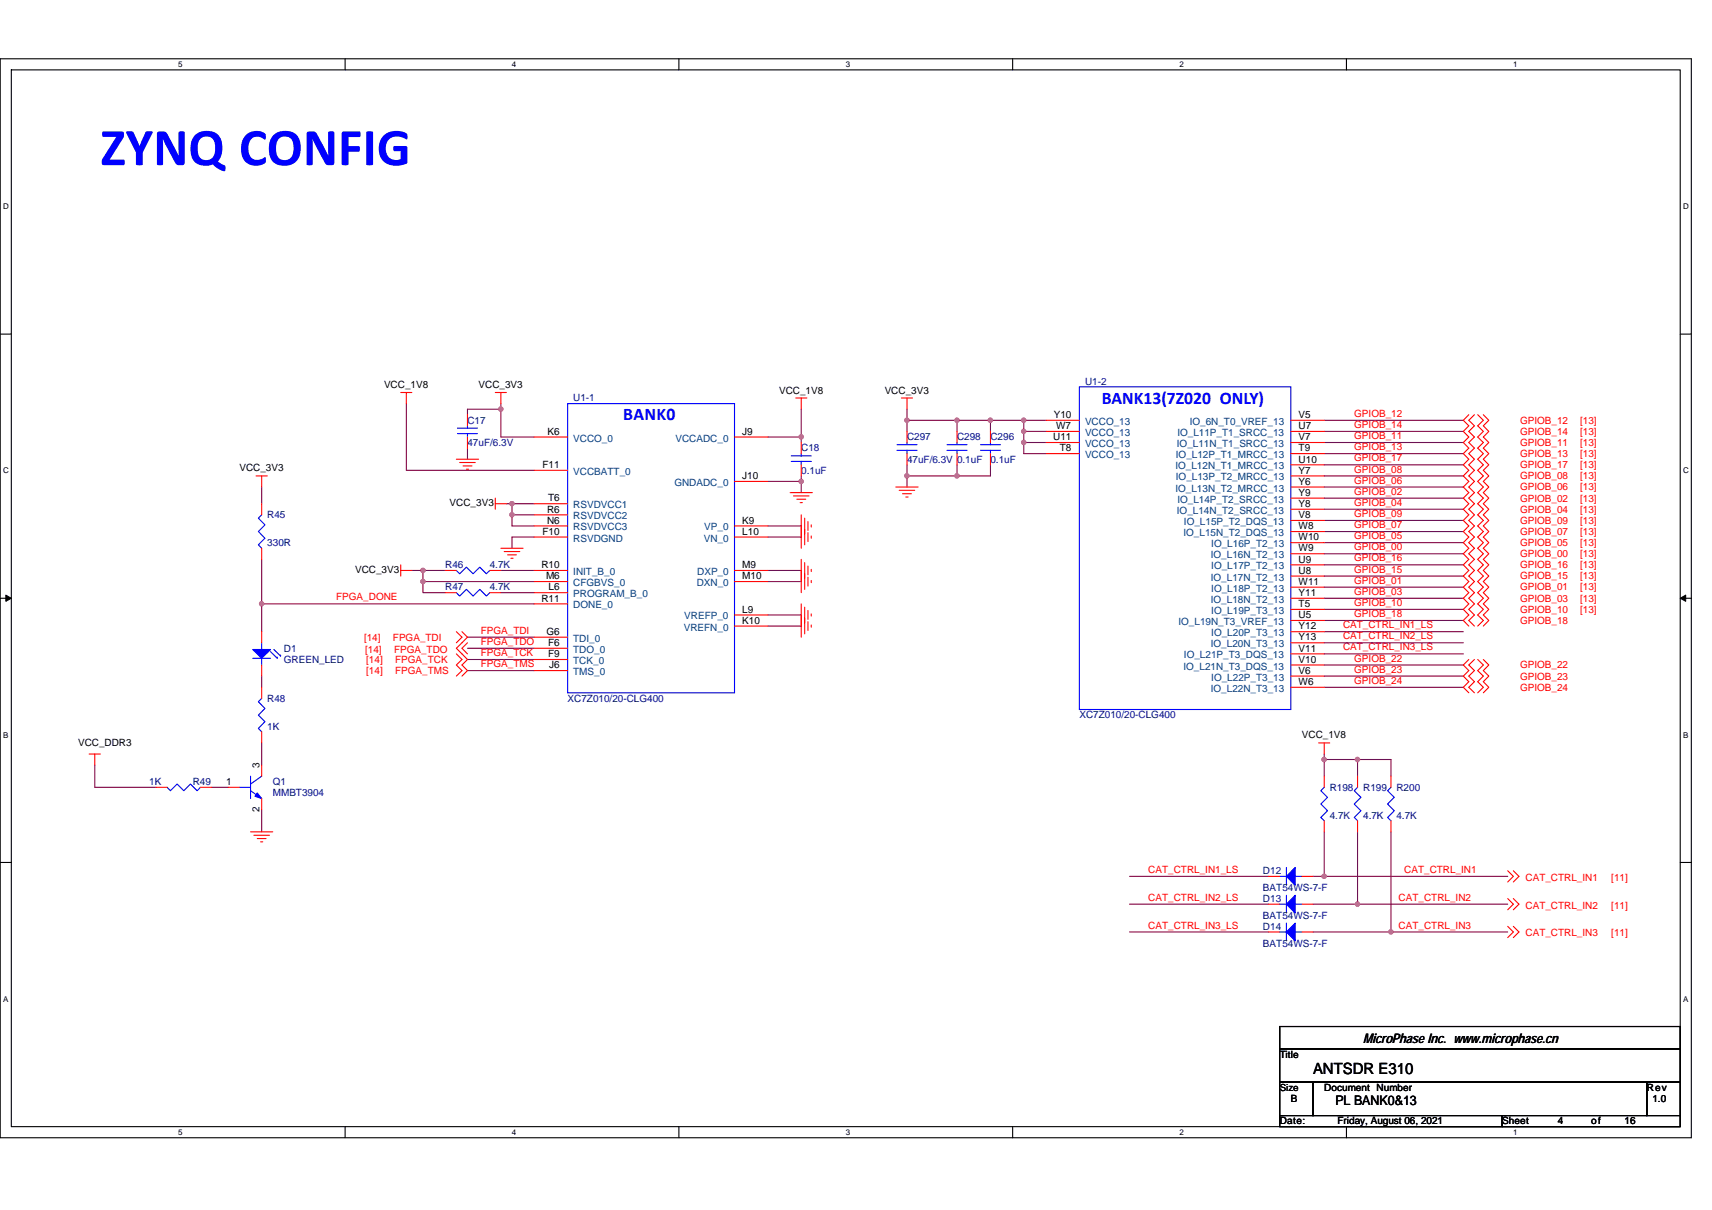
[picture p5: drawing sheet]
<svg xmlns="http://www.w3.org/2000/svg" width="297mm" height="210mm" viewBox="0 0 297 210" stroke-linecap="round" stroke-linejoin="round" font-family="sans-serif">
<path d="M0 10.2h293.5v187.2h-293.5zM2 12.1h289.5v183.4h-289.5z" fill="none" stroke="#000" stroke-width=".19"/>
<g fill="#fff">
<path d="M30.9 10.4h.8v1.6h-.8z"/>
<path d="M30.9 195.7h.8v1.6h-.8z"/>
</g>
<path d="M59.9 10.2v1.9M59.9 195.5v1.9" fill="none" stroke="#000" stroke-width=".19"/>
<g fill="#fff">
<path d="M88.8 10.4h.8v1.6h-.8z"/>
<path d="M88.8 195.7h.8v1.6h-.8z"/>
</g>
<path d="M117.8 10.2v1.9M117.8 195.5v1.9" fill="none" stroke="#000" stroke-width=".19"/>
<g fill="#fff">
<path d="M146.7 10.4h.8v1.6h-.8z"/>
<path d="M146.7 195.7h.8v1.6h-.8z"/>
</g>
<path d="M175.7 10.2v1.9M175.7 195.5v1.9" fill="none" stroke="#000" stroke-width=".19"/>
<g fill="#fff">
<path d="M204.7 10.4h.7v1.6h-.7z"/>
<path d="M204.7 195.7h.7v1.6h-.7z"/>
</g>
<path d="M233.6 10.2v1.9M233.6 195.5v1.9" fill="none" stroke="#000" stroke-width=".19"/>
<g fill="#fff">
<path d="M262.6 10.4h.7v1.6h-.7z"/>
<path d="M262.6 195.7h.7v1.6h-.7z"/>
<path d="M.5 35.1h1v1.5h-1z"/>
<path d="M292 35.1h1v1.5h-1z"/>
<path d="M.5 80.9h1v1.5h-1z"/>
<path d="M292 80.9h1v1.5h-1z"/>
</g>
<path d="M0 58h2M291.5 58h2" fill="none" stroke="#000" stroke-width=".19"/>
<g fill="#fff">
<path d="M.5 126.7h.9v1.6h-.9z"/>
<path d="M292 126.7h.9v1.6h-.9z"/>
</g>
<path d="M0 103.8h2M291.5 103.8h2" fill="none" stroke="#000" stroke-width=".19"/>
<path d="M1 103.3l1 .5-1 .6zM291.5 103.8l1-.5v1.1z" fill="#000" stroke="#000" stroke-width=".17"/>
<g fill="#fff">
<path d="M.5 172.6h.9v1.5h-.9z"/>
<path d="M292 172.6h.9v1.5h-.9z"/>
</g>
<path d="M0 149.7h2M291.5 149.7h2M222 178.1h69.5v3.9h-69.5zM222 182h69.5v5.8h-69.5zM222 187.8h5.8v5.8h-5.8zM222 193.6h38.6v1.9h-38.6zM227.8 187.8h57.9v5.8h-57.9zM260.6 193.6h30.9v1.9h-30.9zM285.7 187.8h5.8v5.8h-5.8z" fill="none" stroke="#000" stroke-width=".19"/>
<g fill="none" stroke="#800040" stroke-width=".19">
<path d="M70.5 70v11.6h22.2M81.1 77.8v1.9M86.9 70v1M86.9 71v4.8h5.8M86.9 71h-5.8v1M133.2 75.8h5.8M139 71v4.8M139 75.8v1M157.4 71v1.9M157.4 72.9v2M157.4 72.9h8.6M166 72.9v2"/>
<path d="M166 72.9h5.8M171.8 72.9h5.8M171.8 72.9v2M177.6 76.8v1.9h3.9M177.6 76.8h3.9M177.6 74.9h3.9M177.6 74.9v1.9M177.6 72.9v2M177.6 72.9h3.9M229.8 72.9h24.1M229.8 74.9h24.1M229.8 76.8h24.1"/>
<path d="M229.8 78.7h24.1M45.4 97.1v7.7M45.4 84.5v2.9M71.5 99h1.9M73.4 99v1.9M73.4 99h3.9M86.9 99h5.8M87.9 87.4h.9M88.8 87.4h3.9M88.8 89.3h3.9M88.8 87.4v1.9M88.8 89.3v2h3.9"/>
<path d="M92.7 93.2h-3.9v1.9M133.2 99h5.8M133.2 83.5h5.8M133.2 93.2h5.8M133.2 91.3h5.8M139 82.6v.9M139 83.5v2M157.4 80.7v1.9M157.4 82.6v1.9M157.4 82.6h8.6M166 80.7v1.9M171.8 80.7v1.9h-5.8"/>
<path d="M229.8 100h24.1M229.8 98h24.1M229.8 80.7h24.1M229.8 82.6h24.1M229.8 90.3h24.1M229.8 88.4h24.1M229.8 92.2h24.1M229.8 86.4h24.1M229.8 96.1h24.1M229.8 94.2h24.1M229.8 84.5h24.1M45.4 117.3v2"/>
<path d="M45.4 104.8v4.8M45.4 104.8h47.3M73.4 100.9v1.9h3.9M73.4 100.9h19.3M81.1 110.6h11.6M81.1 112.5h11.6M81.1 114.4h11.6M81.1 116.4h11.6M86.9 102.8h5.8M133.2 108.6h5.8M133.2 106.7h5.8M133.2 100.9h5.8"/>
<path d="M229.8 107.7h24.1M229.8 115.4h24.1M229.8 119.3h24.1M229.8 117.3h24.1M229.8 101.9h24.1M229.8 113.5h24.1M229.8 109.6h24.1M229.8 111.5h24.1M229.8 103.8h24.1M229.8 105.7h24.1M16.4 132.8v3.8h10.7M36.7 136.6h2.9"/>
<path d="M45.4 128.9v3.9M229.8 130.9v.9M229.8 131.8h5.7v2.9M229.8 131.8v2.9M235.5 131.8h5.8v2.9M45.4 140.5v3.9M196 152.1h24.1M196 156.9h24.1M227.8 152.1h2M227.8 156.9h7.7M229.8 152.1h31.8M229.8 144.4v7.7"/>
<path d="M235.5 144.4v12.5M235.5 156.9h26.1M241.3 144.4v17.3M196 161.7h24.1M227.8 161.7h13.5M241.3 161.7h20.3"/>
</g>
<g fill="#f0f" stroke="#f0f" stroke-width=".19">
<circle cx="88.8" cy="87.4" r=".38"/>
<circle cx="88.8" cy="89.3" r=".38"/>
<circle cx="73.4" cy="99" r=".38"/>
<circle cx="73.4" cy="100.9" r=".38"/>
<circle cx="86.9" cy="71" r=".38"/>
<circle cx="139" cy="83.5" r=".38"/>
<circle cx="139" cy="75.8" r=".38"/>
<circle cx="157.4" cy="72.9" r=".38"/>
<circle cx="177.6" cy="74.9" r=".38"/>
<circle cx="177.6" cy="76.8" r=".38"/>
<circle cx="166" cy="72.9" r=".38"/>
<circle cx="177.6" cy="72.9" r=".38"/>
<circle cx="171.8" cy="72.9" r=".38"/>
<circle cx="157.4" cy="82.6" r=".38"/>
<circle cx="166" cy="82.6" r=".38"/>
<circle cx="45.4" cy="104.8" r=".38"/>
<circle cx="229.7" cy="131.8" r=".38"/>
<circle cx="229.7" cy="152.1" r=".38"/>
<circle cx="235.5" cy="131.8" r=".38"/>
<circle cx="235.5" cy="156.9" r=".38"/>
<circle cx="241.3" cy="161.7" r=".38"/>
</g>
<g fill="none" stroke="#f00" stroke-width=".19">
<path d="M69.5 68.1h2M70.5 68.1v1.9M79.2 79.7h3.8M81.1 72v1.9M81.1 75.8v2M85.9 68.1h2M86.9 68.1v1.9M92.7 75.8h5.8M127.4 75.8h5.8M138.1 69.1h1.9M139 69.1v1.9M139 76.8v1.9"/>
<path d="M156.4 69.1h1.9M157.4 69.1v1.9M157.4 74.9v1.9M157.4 78.7v2M166 74.9v1.9M166 78.7v2M171.8 74.9v1.9M171.8 78.7v2M181.5 72.9h5.8M181.5 74.9h5.8M181.5 76.8h5.8M181.5 78.7h5.8"/>
<path d="M224 72.9h5.8M224 74.9h5.8M224 76.8h5.8M224 78.7h5.8M254.8 72l-.9 .9 .9 1-.9 1 .9 .9-.9 1 .9 1-.9 .9 .9 1-.9 1 .9 .9-.9 1 .9 .9-.9 1 .9 1-.9 .9 .9 1-.9 1 .9 .9-.9 1 .9 1-.9 .9 .9 1-.9 1 .9 .9-.9 1 .9 1-.9 .9 .9 1-.9 1 .9 .9-.9 1 .9 .9-.9 1 .9 1-.9 .9 .9 1-.9 1 .9 .9M255.8 72l-1 .9 1 1-1 1 1 .9-1 1 1 1-1 .9 1 1-1 1 1 .9-1 1 1 .9-1 1 1 1-1 .9 1 1-1 1 1 .9-1 1 1 1-1 .9 1 1-1 1 1 .9-1 1 1 1-1 .9 1 1-1 1 1 .9-1 1 1 .9-1 1 1 1-1 .9 1 1-1 1 1 .9M256.4 72l1 .9-1 1 1 1-1 .9 1 1-1 1 1 .9-1 1 1 1-1 .9 1 1-1 .9 1 1-1 1 1 .9-1 1 1 1-1 .9 1 1-1 1 1 .9-1 1 1 1-1 .9 1 1-1 1 1 .9-1 1 1 1-1 .9 1 1-1 .9 1 1-1 1 1 .9-1 1 1 1-1 .9M257.4 72l.9 .9-.9 1 .9 1-.9 .9 .9 1-.9 1 .9 .9-.9 1 .9 1-.9 .9 .9 1-.9 .9 .9 1-.9 1 .9 .9-.9 1 .9 1-.9 .9 .9 1-.9 1 .9 .9-.9 1 .9 1-.9 .9 .9 1-.9 1 .9 .9-.9 1 .9 1-.9 .9 .9 1-.9 .9 .9 1-.9 1 .9 .9-.9 1 .9 1-.9 .9M44.4 82.6h2M45.4 95.1v2M45.4 87.4v1.9M45.4 82.6v1.9"/>
<path d="M69.5 99h2M69.5 98v2M77.3 99h1.9M79.8 80.3h2.7M80.3 80.9h1.6M80.9 81.4h.4M85 99h1.9M85.9 87.4h2M85.9 86.4v2M86.9 95.1h3.9M87.5 95.7h2.7M88.1 96.3h1.5"/>
<path d="M88.6 96.9h.4M92.7 81.6h5.8M92.7 93.2h5.8M92.7 91.3h5.8M92.7 89.3h5.8M92.7 99h5.8M92.7 87.4h5.8M127.4 99h5.8M127.4 83.5h5.8M127.4 93.2h5.8M127.4 91.3h5.8M137.1 85.5h3.8"/>
<path d="M137.7 86.1h2.7M138.3 86.6h1.5M138.8 87.2h.4M139 97.1v3.8M139 99v3.8M139 89.3v3.9M139 91.3v3.8M139 80.7v1.9M139.6 97.6v2.8M139.6 99.6v2.7M139.6 89.9v2.7M139.6 91.9v2.7"/>
<path d="M140.2 98.2v1.6M140.2 90.5v1.6M140.2 92.4v1.6M140.8 98.8v.4M140.8 91.1v.4M140.8 93v.4M155.4 84.5h3.9M156 85.1h2.7M156.6 85.7h1.5M157.2 86.3h.4M224 80.7h5.8M224 82.6h5.8"/>
<path d="M224 84.5h5.8M224 86.4h5.8M224 88.4h5.8M224 90.3h5.8M224 92.2h5.8M224 94.2h5.8M224 96.1h5.8M224 98h5.8M224 100h5.8M45.4 115.4v1.9M45.4 109.6v1.9M45.4 119.3v1.9"/>
<path d="M77.3 102.8h1.9M79.2 113.5l1 .9-1 1 1 1-1 .9M79.2 109.6l1 1-1 .9M80.2 109.6l.9 1-1.9 1.9 1.9 1.9-.9 1 .9 1-.9 .9M81.1 111.5l-.9 1 .9 1M85 102.8h1.9M92.7 104.8h5.8M92.7 100.9h5.8M92.7 102.8h5.8M92.7 114.4h5.8M92.7 116.4h5.8M92.7 110.6h5.8"/>
<path d="M92.7 112.5h5.8M127.4 106.7h5.8M127.4 100.9h5.8M127.4 108.6h5.8M139 104.8v3.8M139 106.7v3.9M139.6 105.4v2.7M139.6 107.3v2.7M140.2 100.2v1.5M140.2 105.9v1.6M140.2 107.9v1.5M140.8 100.7v.4"/>
<path d="M140.8 106.5v.4M140.8 108.5v.3M224 101.9h5.8M224 103.8h5.8M224 105.7h5.8M224 107.7h5.8M224 109.6h5.8M224 111.5h5.8M224 113.5h5.8M224 115.4h5.8M224 117.3h5.8M224 119.3h5.8"/>
<path d="M254.8 114.4l-.9 1 .9 1-.9 .9 .9 1-.9 1 .9 .9M255.8 114.4l-1 1 1 1-1 .9 1 1-1 1 1 .9M256.4 114.4l1 1-1 1 1 .9-1 1 1 1-1 .9M257.4 114.4l.9 1-.9 1 .9 .9-.9 1 .9 1-.9 .9M15.5 130.9h1.9M16.4 130.9v1.9M27.1 136.6h1.9M34.8 136.6h1.9M39.6 136.6h1.9M45.4 138.6v1.9M45.4 132.8v1.9M45.4 127v1.9"/>
<path d="M228.8 128.9h1.9M229.8 128.9v2M229.8 134.7v1.9M235.5 134.7v1.9M241.3 134.7v1.9M43.5 144.4h3.8M44 144.9h2.8M44.6 145.5h1.6M45.2 146.1h.4M220.1 152.1h1.9M220.1 156.9h1.9M225.9 152.1h1.9"/>
<path d="M225.9 156.9h1.9M229.8 142.4v2M235.5 142.4v2M241.3 142.4v2M261.6 151.1l1 1-1 1M261.6 155.9l1 1-1 1M262.6 151.1l.9 1-.9 1M262.6 155.9l.9 1-.9 1M220.1 161.7h1.9M225.9 161.7h1.9M261.6 160.8l1 .9-1 1M262.6 160.8l.9 .9-.9 1"/>
</g>
<g fill="#00f" stroke="#00f" stroke-width=".19">
<path d="M224.7 150.5v3.1l-1.5-1.5z" fill-rule="evenodd"/>
<path d="M224.7 160.2v3.1l-1.5-1.6z" fill-rule="evenodd"/>
<path d="M43.9 112.7h3l-1.5 1.5z" fill-rule="evenodd"/>
<path d="M44.6 137.6l.8 1-1.2-.4z" fill-rule="evenodd"/>
<path d="M224.7 155.4v3.1l-1.5-1.6z" fill-rule="evenodd"/>
</g>
<g fill="none" stroke="#00f" stroke-width=".19">
<path d="M79.4 75.2h3.4M79.4 74.3h3.4M81.1 73.9v.4M81.1 75.2v.6M98.5 70h28.9v50.2h-28.9zM137.3 79.1h3.5M139 78.7v.4M155.6 78.1h3.5M155.6 77.2h3.5M157.4 76.8v.4M157.4 78.1v.6M164.3 78.1h3.5"/>
<path d="M164.3 77.2h3.5M166 76.8v.4M166 78.1v.6M170.1 78.1h3.5M170.1 77.2h3.5M171.8 76.8v.4M171.8 78.1v.6M187.3 67.1h36.7v56h-36.7zM45.4 89.3l-.6 .6 1.2 1.2-1.2 1.1 1.2 1.2-1.2 1.2 .6 .5M79.2 99l.6 .6 1.1-1.2 1.2 1.2 1.1-1.2 1.2 1.2 .6-.6M137.3 80.1h3.5M139 80.1v.6"/>
<path d="M43.9 114.2h3M45.4 111.5v1.2M45.4 114.2v1.2M46.9 113.1l1.2 1.1v-.2M47.5 112.7l1.2 1.2v-.2M79.2 102.8l.6 .6 1.1-1.1 1.2 1.1 1.1-1.1 1.2 1.1 .6-.6M29 136.6l.6 .6 1.1-1.1 1.2 1.1 1.1-1.1 1.2 1.1 .6-.6M41.5 136.6h2M43.5 134.7v3.9M43.5 137.2l1.9 1.4M45.4 121.2l-.6 .6 1.2 1.1-1.2 1.2 1.2 1.1-1.2 1.2 .6 .6M45.4 134.7l-1.9 1.4"/>
<path d="M229.8 136.6l-.6 .6 1.1 1.2-1.1 1.1 1.1 1.2-1.1 1.2 .6 .5M235.5 136.6l-.5 .6 1.1 1.2-1.1 1.1 1.1 1.2-1.1 1.2 .5 .5M241.3 136.6l-.6 .6 1.2 1.2-1.2 1.1 1.2 1.2-1.2 1.2 .6 .5M222 152.1h1.2M222 156.9h1.2M223.2 150.5v3.1M223.2 155.4v3.1M224.7 152.1h1.2M224.7 156.9h1.2M222 161.7h1.2M223.2 160.2v3.1M224.7 161.7h1.2"/>
</g>
<text font-size="9.2" fill="#00f" x="17.4" y="28.7">ZYNQ CONFIG</text>
<g font-size="3.1" fill="#00f">
<text x="191.2" y="70.1">BANK13(7Z020 ONLY)</text>
<text x="108.1" y="73">BANK0</text>
</g>
<text font-size="2.7" x="227.8" y="186.3">ANTSDR E310</text>
<g font-size="2.3">
<text x="236.5" y="181.1">MicroPhase Inc. www.microphase.cn</text>
<text x="231.7" y="191.8">PL BANK0&amp;13</text>
</g>
<g font-size="1.7">
<text x="66.6" y="67.3">VCC_1V8</text>
<text x="83" y="67.3">VCC_3V3</text>
<text x="135.2" y="68.3">VCC_1V8</text>
<text x="153.5" y="68.3">VCC_3V3</text>
<text x="95" y="75.4">K6</text>
<text x="128.8" y="75.4">J9</text>
<text x="182.7" y="76.4">U11</text>
<text x="182.8" y="72.5">Y10</text>
<text x="183.2" y="74.5">W7</text>
<text x="225.3" y="76.4">V7</text>
<text x="225.3" y="74.5">U7</text>
<text x="225.3" y="72.5">V5</text>
<text x="41.5" y="81.8">VCC_3V3</text>
<text x="94.1" y="81.2">F11</text>
<text x="128.8" y="83.1">J10</text>
<text x="183.9" y="78.3">T8</text>
<text x="225.3" y="78.3">T9</text>
<text x="225.3" y="82.2">Y7</text>
<text x="225.3" y="80.3">U10</text>
<text x="78" y="87.8">VCC_3V3</text>
<text x="94.9" y="88.9">R6</text>
<text x="95.1" y="87">T6</text>
<text x="225.3" y="88">Y8</text>
<text x="225.3" y="86">Y9</text>
<text x="225.3" y="84.1">Y6</text>
<text x="225.3" y="89.9">V8</text>
<text x="94.1" y="92.8">F10</text>
<text x="94.9" y="90.9">N6</text>
<text x="128.8" y="90.9">K9</text>
<text x="128.8" y="92.8">L10</text>
<text x="225.3" y="91.8">W8</text>
<text x="225.3" y="95.7">W9</text>
<text x="225.3" y="93.8">W10</text>
<text x="61.6" y="99.4">VCC_3V3</text>
<text x="93.9" y="98.6">R10</text>
<text x="94.7" y="100.5">M6</text>
<text x="128.8" y="98.6">M9</text>
<text x="128.8" y="100.5">M10</text>
<text x="225.3" y="99.6">U8</text>
<text x="225.3" y="97.6">U9</text>
<text x="225.3" y="101.5">W11</text>
<text x="93.9" y="104.4">R11</text>
<text x="95.2" y="102.4">L6</text>
<text x="128.8" y="106.3">L9</text>
<text x="225.3" y="107.3">U5</text>
<text x="225.3" y="103.4">Y11</text>
<text x="225.3" y="105.3">T5</text>
<text x="94.8" y="110.2">G6</text>
<text x="95.1" y="112.1">F6</text>
<text x="128.8" y="108.2">K10</text>
<text x="225.3" y="111.1">Y13</text>
<text x="225.3" y="113.1">V11</text>
<text x="225.3" y="109.2">Y12</text>
<text x="95.1" y="114">F9</text>
<text x="95.3" y="116">J6</text>
<text x="225.3" y="115">V10</text>
<text x="225.3" y="118.9">W6</text>
<text x="225.3" y="116.9">V6</text>
<text x="13.5" y="129.5">VCC_DDR3</text>
<text x="225.9" y="128.1">VCC_1V8</text>
<text x="39.2" y="136.2">1</text>
<text x="45" y="133.3" transform="rotate(-90 45 133.3)">3</text>
<text x="45" y="140.9" transform="rotate(-90 45 140.9)">2</text>
<text x="222" y="183.6">Title</text>
<text x="222" y="189.3">Size</text>
<text x="224" y="191.3">B</text>
<text x="229.8" y="189.3">Document Number</text>
<text x="285.7" y="189.3">Rev</text>
<text x="286.7" y="191.3">1.0</text>
<text x="222" y="195.1">Date:</text>
<text x="232.1" y="195.1">Friday, August 06, 2021</text>
<text x="260.6" y="195.1">Sheet</text>
<text x="270.3" y="195.1">4</text>
<text x="276.1" y="195.1">of</text>
<text x="281.9" y="195.1">16</text>
</g>
<g font-size="1.7" fill="#000080">
<text x="99.5" y="69.7">U1-1</text>
<text x="188.3" y="66.8">U1-2</text>
<text x="81.1" y="73.5">C17</text>
<text x="81.1" y="77.4">47uF/6.3V</text>
<text x="157.4" y="76.4">C297</text>
<text x="166" y="76.4">C298</text>
<text x="171.8" y="76.4">C296</text>
<text x="139" y="78.3">C18</text>
<text x="139" y="82.2">0.1uF</text>
<text x="157.4" y="80.3">47uF/6.3V 0.1uF</text>
<text x="171.8" y="80.3">0.1uF</text>
<text x="46.4" y="89.9">R45</text>
<text x="46.4" y="94.7">330R</text>
<text x="77.3" y="98.6">R46</text>
<text x="85" y="98.6">4.7K</text>
<text x="77.3" y="102.5">R47</text>
<text x="85" y="102.5">4.7K</text>
<text x="49.3" y="113.1">D1</text>
<text x="49.3" y="115">GREEN_LED</text>
<text x="46.4" y="121.8">R48</text>
<text x="98.5" y="121.8">XC7Z010/20-CLG400</text>
<text x="187.3" y="124.7">XC7Z010/20-CLG400</text>
<text x="46.4" y="126.6">1K</text>
<text x="25.9" y="136.2">1K</text>
<text x="33.4" y="136.2">R49</text>
<text x="47.3" y="136.2">Q1</text>
<text x="230.7" y="137.2">R198</text>
<text x="236.5" y="137.2">R199</text>
<text x="242.3" y="137.2">R200</text>
<text x="47.3" y="138.2">MMBT3904</text>
<text x="230.7" y="142">4.7K</text>
<text x="236.5" y="142">4.7K</text>
<text x="242.3" y="142">4.7K</text>
<text x="219.1" y="151.7">D12</text>
<text x="219.1" y="154.6">BAT54WS-7-F</text>
<text x="219.1" y="161.4">D14</text>
<text x="219.1" y="156.5">D13</text>
<text x="219.1" y="159.4">BAT54WS-7-F</text>
<text x="219.1" y="164.3">BAT54WS-7-F</text>
</g>
<g font-size="1.7" fill="#004080">
<text x="99.5" y="76.6">VCCO_0</text>
<text x="117.2" y="76.6">VCCADC_0</text>
<text x="188.3" y="73.7">VCCO_13</text>
<text x="188.3" y="75.6">VCCO_13</text>
<text x="188.3" y="77.6">VCCO_13</text>
<text x="204.2" y="77.6">IO_L11N_T1_SRCC_13</text>
<text x="204.3" y="75.6">IO_L11P_T1_SRCC_13</text>
<text x="206.4" y="73.7">IO_6N_T0_VREF_13</text>
<text x="99.5" y="82.4">VCCBATT_0</text>
<text x="188.3" y="79.5">VCCO_13</text>
<text x="203.9" y="81.4">IO_L12N_T1_MRCC_13</text>
<text x="204" y="79.5">IO_L12P_T1_MRCC_13</text>
<text x="204" y="83.4">IO_L13P_T2_MRCC_13</text>
<text x="99.5" y="88.2">RSVDVCC1</text>
<text x="117" y="84.3">GNDADC_0</text>
<text x="203.9" y="85.3">IO_L13N_T2_MRCC_13</text>
<text x="204.2" y="89.2">IO_L14N_T2_SRCC_13</text>
<text x="204.3" y="87.2">IO_L14P_T2_SRCC_13</text>
<text x="99.5" y="94">RSVDGND</text>
<text x="99.5" y="92.1">RSVDVCC3</text>
<text x="99.5" y="90.1">RSVDVCC2</text>
<text x="122.1" y="94">VN_0</text>
<text x="122.2" y="92.1">VP_0</text>
<text x="205.3" y="93">IO_L15N_T2_DQS_13</text>
<text x="205.4" y="91.1">IO_L15P_T2_DQS_13</text>
<text x="210.2" y="95">IO_L16P_T2_13</text>
<text x="99.5" y="99.8">INIT_B_0</text>
<text x="99.5" y="101.7">CFGBVS_0</text>
<text x="120.9" y="101.7">DXN_0</text>
<text x="121" y="99.8">DXP_0</text>
<text x="210.1" y="96.9">IO_L16N_T2_13</text>
<text x="210.1" y="100.8">IO_L17N_T2_13</text>
<text x="210.2" y="98.8">IO_L17P_T2_13</text>
<text x="99.5" y="105.6">DONE_0</text>
<text x="99.5" y="103.6">PROGRAM_B_0</text>
<text x="118.7" y="107.5">VREFP_0</text>
<text x="210.1" y="104.6">IO_L18N_T2_13</text>
<text x="210.2" y="102.7">IO_L18P_T2_13</text>
<text x="210.2" y="106.5">IO_L19P_T3_13</text>
<text x="99.5" y="111.4">TDI_0</text>
<text x="99.5" y="113.3">TDO_0</text>
<text x="118.6" y="109.4">VREFN_0</text>
<text x="204.5" y="108.5">IO_L19N_T3_VREF_13</text>
<text x="210.1" y="112.3">IO_L20N_T3_13</text>
<text x="210.2" y="110.4">IO_L20P_T3_13</text>
<text x="99.5" y="115.2">TCK_0</text>
<text x="99.5" y="117.2">TMS_0</text>
<text x="205.3" y="116.2">IO_L21N_T3_DQS_13</text>
<text x="205.4" y="114.3">IO_L21P_T3_DQS_13</text>
<text x="210.2" y="118.1">IO_L22P_T3_13</text>
<text x="210.1" y="120.1">IO_L22N_T3_13</text>
</g>
<g font-size="1.7" fill="#f00">
<text x="235" y="72.3">GPIOB_12</text>
<text x="235" y="74.3">GPIOB_14</text>
<text x="235" y="76.2">GPIOB_11</text>
<text x="263.7" y="73.5">GPIOB_12</text>
<text x="263.7" y="75.4">GPIOB_14</text>
<text x="263.7" y="77.4">GPIOB_11</text>
<text x="274.1" y="73.5">[13]</text>
<text x="274.1" y="75.4">[13]</text>
<text x="274.1" y="77.4">[13]</text>
<text x="235" y="78.1">GPIOB_13</text>
<text x="235" y="80.1">GPIOB_17</text>
<text x="235" y="82">GPIOB_08</text>
<text x="235" y="83.9">GPIOB_06</text>
<text x="263.7" y="79.3">GPIOB_13</text>
<text x="263.7" y="81.2">GPIOB_17</text>
<text x="263.7" y="83.2">GPIOB_08</text>
<text x="274.1" y="79.3">[13]</text>
<text x="274.1" y="81.2">[13]</text>
<text x="274.1" y="83.2">[13]</text>
<text x="235" y="89.7">GPIOB_09</text>
<text x="235" y="87.8">GPIOB_04</text>
<text x="235" y="85.9">GPIOB_02</text>
<text x="263.7" y="89">GPIOB_04</text>
<text x="263.7" y="87">GPIOB_02</text>
<text x="263.7" y="85.1">GPIOB_06</text>
<text x="274.1" y="89">[13]</text>
<text x="274.1" y="87">[13]</text>
<text x="274.1" y="85.1">[13]</text>
<text x="235" y="91.7">GPIOB_07</text>
<text x="235" y="95.5">GPIOB_00</text>
<text x="235" y="93.6">GPIOB_05</text>
<text x="263.7" y="90.9">GPIOB_09</text>
<text x="263.7" y="92.8">GPIOB_07</text>
<text x="263.7" y="94.7">GPIOB_05</text>
<text x="274.1" y="90.9">[13]</text>
<text x="274.1" y="92.8">[13]</text>
<text x="274.1" y="94.7">[13]</text>
<text x="235" y="101.3">GPIOB_01</text>
<text x="235" y="99.4">GPIOB_15</text>
<text x="235" y="97.4">GPIOB_16</text>
<text x="263.7" y="100.5">GPIOB_15</text>
<text x="263.7" y="98.6">GPIOB_16</text>
<text x="263.7" y="96.7">GPIOB_00</text>
<text x="274.1" y="100.5">[13]</text>
<text x="274.1" y="98.6">[13]</text>
<text x="274.1" y="96.7">[13]</text>
<text x="58.3" y="104.2">FPGA_DONE</text>
<text x="235" y="107.1">GPIOB_18</text>
<text x="235" y="103.2">GPIOB_03</text>
<text x="235" y="105.2">GPIOB_10</text>
<text x="263.7" y="102.5">GPIOB_01</text>
<text x="263.7" y="104.4">GPIOB_03</text>
<text x="263.7" y="106.3">GPIOB_10</text>
<text x="274.1" y="102.5">[13]</text>
<text x="274.1" y="104.4">[13]</text>
<text x="274.1" y="106.3">[13]</text>
<text x="63.2" y="111.2">[14]</text>
<text x="63.3" y="113.3">[14]</text>
<text x="68.2" y="111.2">FPGA_TDI</text>
<text x="68.4" y="113.3">FPGA_TDO</text>
<text x="83.4" y="110">FPGA_TDI</text>
<text x="83.4" y="111.9">FPGA_TDO</text>
<text x="83.4" y="113.9">FPGA_TCK</text>
<text x="233" y="112.9">CAT_CTRL_IN3_LS</text>
<text x="233" y="109">CAT_CTRL_IN1_LS</text>
<text x="233" y="111">CAT_CTRL_IN2_LS</text>
<text x="263.7" y="108.3">GPIOB_18</text>
<text x="63.5" y="116.9">[14]</text>
<text x="63.5" y="115">[14]</text>
<text x="68.6" y="116.9">FPGA_TMS</text>
<text x="68.6" y="115">FPGA_TCK</text>
<text x="83.4" y="115.8">FPGA_TMS</text>
<text x="235" y="114.8">GPIOB_22</text>
<text x="235" y="118.7">GPIOB_24</text>
<text x="235" y="116.7">GPIOB_23</text>
<text x="263.7" y="119.8">GPIOB_24</text>
<text x="263.7" y="117.9">GPIOB_23</text>
<text x="263.7" y="116">GPIOB_22</text>
<text x="199.2" y="151.5">CAT_CTRL_IN1_LS</text>
<text x="243.6" y="151.5">CAT_CTRL_IN1</text>
<text x="264.7" y="152.9">CAT_CTRL_IN1</text>
<text x="279.6" y="152.9">[11]</text>
<text x="199.2" y="161.1">CAT_CTRL_IN3_LS</text>
<text x="199.2" y="156.3">CAT_CTRL_IN2_LS</text>
<text x="242.7" y="156.3">CAT_CTRL_IN2</text>
<text x="242.7" y="161.1">CAT_CTRL_IN3</text>
<text x="264.7" y="157.7">CAT_CTRL_IN2</text>
<text x="279.6" y="157.7">[11]</text>
<text x="264.7" y="162.5">CAT_CTRL_IN3</text>
<text x="279.6" y="162.5">[11]</text>
</g>
<g font-size="1.4">
<text x="30.9" y="11.7">5</text>
<text x="88.8" y="11.7">4</text>
<text x="146.7" y="11.7">3</text>
<text x="204.7" y="11.7">2</text>
<text x="262.6" y="11.7">1</text>
<text x=".5" y="36.3">D</text>
<text x="292" y="36.3">D</text>
<text x=".5" y="82.1">C</text>
<text x="292" y="82.1">C</text>
<text x=".5" y="128">B</text>
<text x="292" y="128">B</text>
<text x=".5" y="173.8">A</text>
<text x="292" y="173.8">A</text>
<text x="30.9" y="197">5</text>
<text x="88.8" y="197">4</text>
<text x="146.7" y="197">3</text>
<text x="204.7" y="197">2</text>
<text x="262.6" y="197">1</text>
</g>
</svg>
